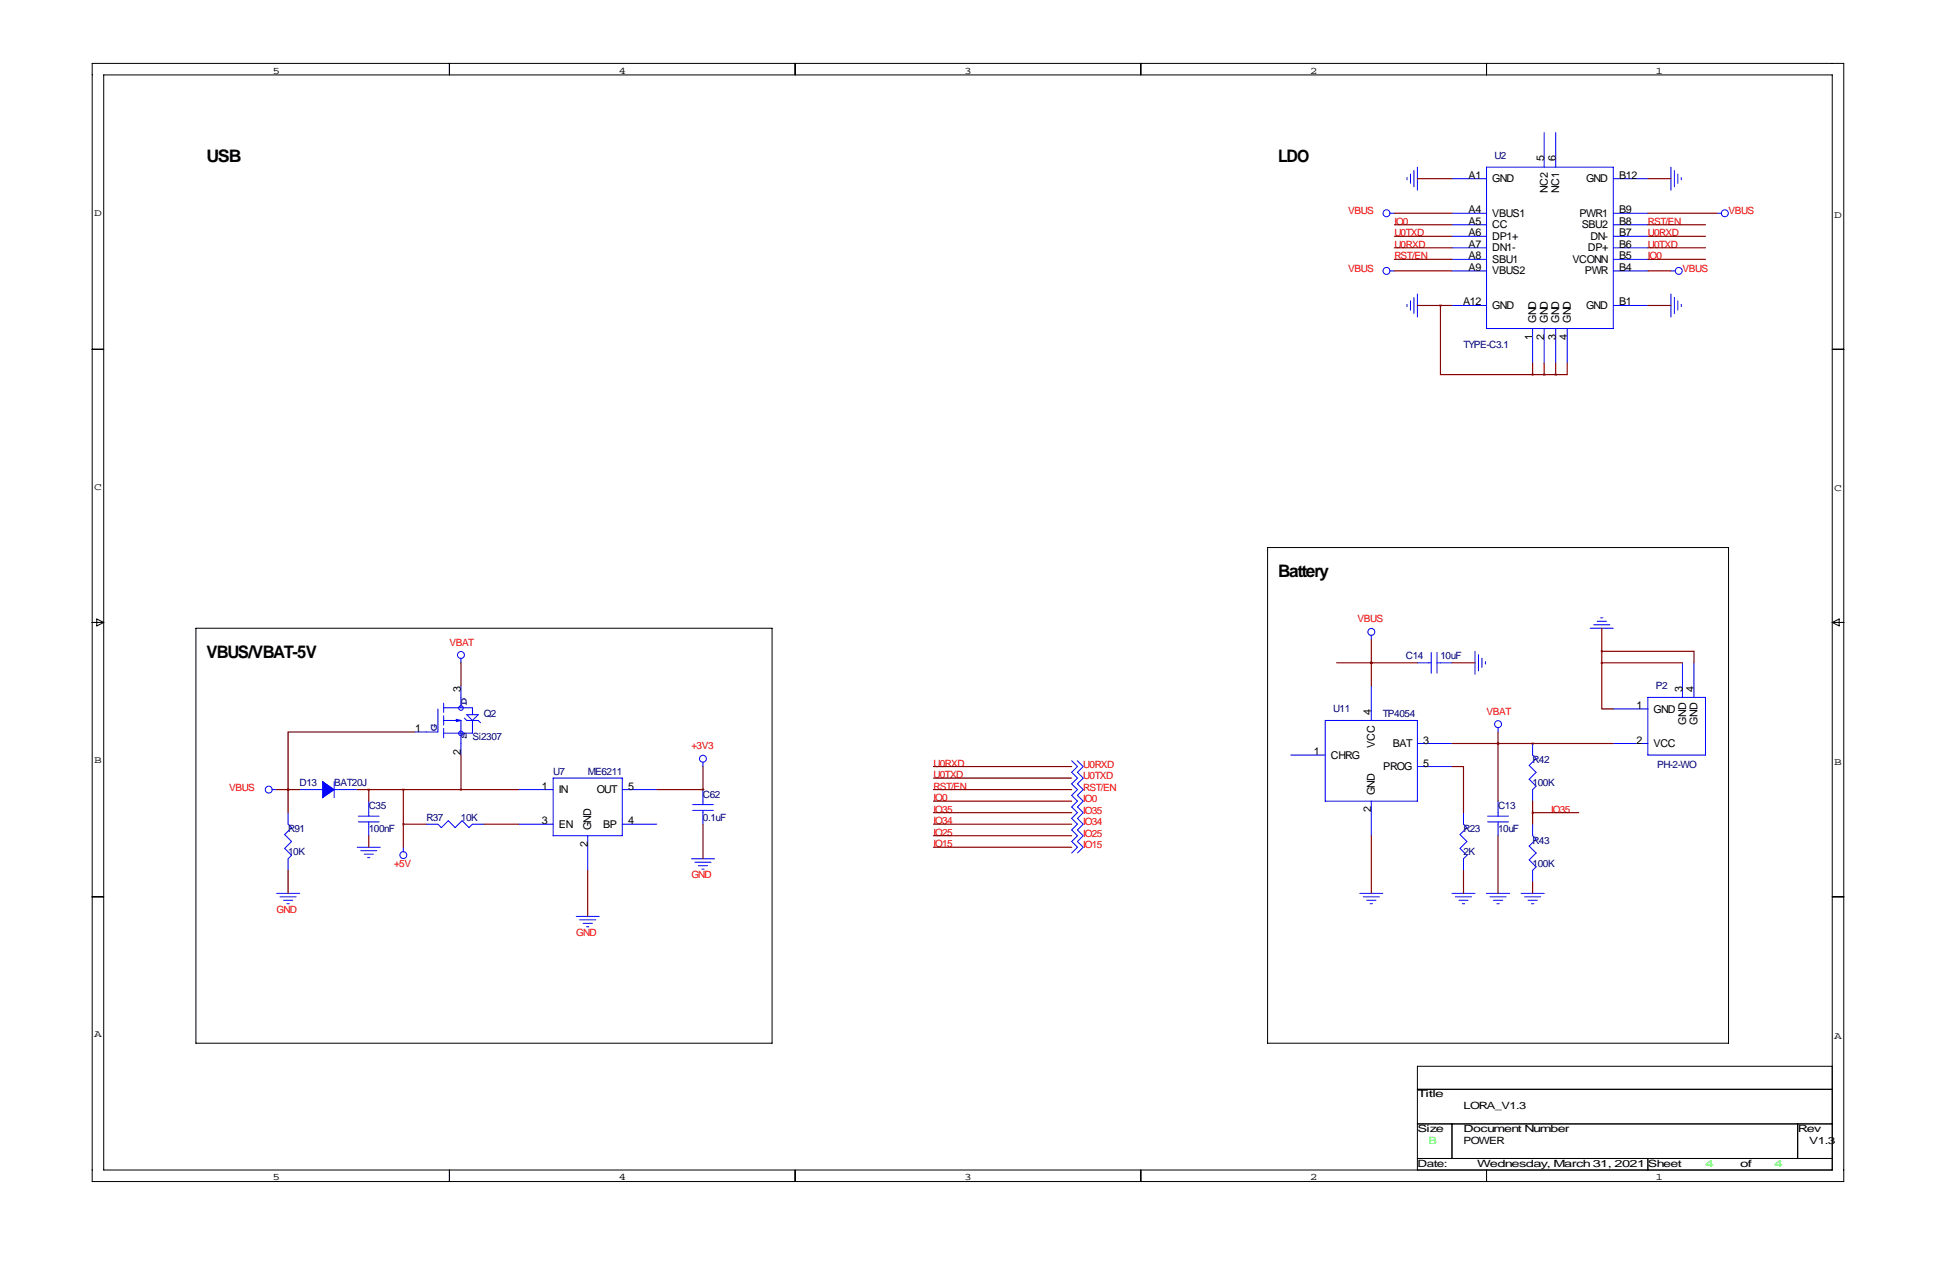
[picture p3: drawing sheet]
<svg xmlns="http://www.w3.org/2000/svg" width="432mm" height="279mm" viewBox="0 0 432 279" stroke-linecap="round" stroke-linejoin="round" font-family="sans-serif">
<g fill="none" stroke="#000" stroke-width=".22">
<path d="M20.3 14h386.1v246.3h-386.1zM22.9 16.5h381v241.3h-381zM99.1 14v2.5M175.3 14v2.5M251.5 14v2.5M327.7 14v2.5M20.3 77h2.6M403.9 77h2.5M20.3 137.2h2.6M21.3 136.4l1.6 .8-1.6 .7zM43.2 138.4h127v91.5h-127zM279.4 120.7h101.6v109.2h-101.6z"/>
<path d="M403.9 137.2h2.5M403.9 137.2l1.5-.8v1.5zM20.3 197.6h2.6M403.9 197.6h2.5M403.9 234.9h-91.5v22.9M99.1 257.8v2.5M175.3 257.8v2.5M251.5 257.8v2.5M312.4 240h91.5M312.4 247.6h91.5M312.4 255.3h91.5M320 247.6v7.7"/>
<path d="M327.7 257.8v2.5M363.2 255.3v2.5M396.2 247.6v7.7"/>
</g>
<g fill="none" stroke="#00f" stroke-width=".22">
<path d="M310.1 39.1v.5M310.9 38.4v2M311.7 37.6v3.5M312.4 36.8v5.1M320 39.4h7.7M327.7 36.8h27.9v35.6h-27.9zM340.4 29.2v7.6M342.9 29.2v7.6M355.6 39.4h7.6M368.3 36.8v5.1M369.1 37.6v3.5M369.8 38.4v2"/>
<path d="M370.6 39.1v.5M306.3 47h1M306.3 59.7h1M320 47h7.7M320 49.5h7.7M320 52.1h7.7M320 54.6h7.7M320 57.2h7.7M320 59.7h7.7M355.6 47h7.6M355.6 49.5h7.6M355.6 52.1h7.6"/>
<path d="M355.6 54.6h7.6M355.6 57.2h7.6M355.6 59.7h7.6M368.3 59.7h1M378.5 47h1M310.1 67.1v.5M310.9 66.3v2M311.7 65.5v3.6M312.4 64.8v5M320 67.3h7.7M337.8 72.4v7.6M340.4 72.4v7.6"/>
<path d="M342.9 72.4v7.6M345.4 72.4v7.6M355.6 67.3h7.6M368.3 64.8v5M369.1 65.5v3.6M369.8 66.3v2M370.6 67.1v.5M302.3 140v1M350.5 138.4h5.1M351.3 137.7h3.5M352 136.9h2.1M352.8 136.1h.5"/>
<path d="M96.5 156.2v5.1h-5.1M97.8 158.8h3.8M97.8 154.9v2.1M97.8 157.7v2.1M97.8 156h6.3v1.5M100.6 158.5l1 .3-1 .2zM101.6 145v1M101.6 151.1v4.9M101.6 158.8v7.6M102.4 158.2l.5 .6h2.5l.5 .5M102.9 157.5h2.5l-1.3 1.3zM104.1 158.8v2.7h-6.3"/>
<path d="M292.1 158.8h20.3v17.7h-20.3zM302.3 151.1v7.7M312.4 146h3.1M315.5 143.8v4.5M316.7 146h3.3M316.7 143.8v4.5M325.1 143.5v5.1M325.9 144.3v3.5M326.6 145v2.1M327.4 145.8v.5M355.6 156.2h7.6M363.2 153.7h12.7v12.7h-12.7z"/>
<path d="M370.8 146v7.7M373.4 146v7.7M59.9 174h1.1M63.5 179.1v2.5l.8 .8-1.6 1.5 1.6 1.5-1.6 1.5 1.6 1.6-.8 .7v2.6M66 174h5.1M73.7 172.2v3.6M73.7 174h5M79 179.8h4.6M81.3 176.5v3.3M97.8 160.5v2.1M114.3 174h7.6M121.9 171.4h15.3v12.7h-15.3z"/>
<path d="M137.2 174h7.6M152.7 177.3h4.5M152.7 178.6h4.5M154.9 167.9v1M154.9 174v3.3M154.9 178.6v3M236.2 167.6l1.3 1.3-1.3 1.3 1.3 1.2-1.3 1.3 1.3 1.3-1.3 1.3 1.3 1.2-1.3 1.3 1.3 1.3-1.3 1.2 1.3 1.3-1.3 1.3 1.3 1.2-1.3 1.3 1.3 1.3-1.3 1.3M237.5 167.6l1.3 1.3-1.3 1.3 1.3 1.2-1.3 1.3 1.3 1.3-1.3 1.3 1.3 1.2-1.3 1.3 1.3 1.3-1.3 1.2 1.3 1.3-1.3 1.3 1.3 1.2-1.3 1.3 1.3 1.3-1.3 1.3M284.5 166.4h7.6M302.3 176.5v7.6M312.4 163.8h7.6M312.4 168.9h7.6"/>
<path d="M322.6 179.1v2.5l.7 .8-1.5 1.5 1.5 1.5-1.5 1.5 1.5 1.6-.7 .7v2.6M327.9 179.8h4.6M330.2 160.3v1M330.2 176.5v3.3M337.8 163.8v2.6l.8 .7-1.5 1.6 1.5 1.5-1.5 1.5 1.5 1.5-.8 .8v2.5M355.6 163.8h7.6M61 196.8h5M61.7 197.6h3.6M62.5 198.4h2M63.2 199.1h.6M78.7 186.7h5.1M79 181.1h4.6"/>
<path d="M79.5 187.5h3.6M80.3 188.2h2M81 189h.5M81.3 181.1v3M88.9 186.7v1M94 181.6h2.5l.8 .8 1.5-1.6 1.5 1.6 1.6-1.6 1.5 1.6 .7-.8h2.6M114.3 181.6h7.6M129.5 184.1v7.7M137.2 181.6h7.6M152.4 189.2h5.1M153.2 190h3.5M153.9 190.8h2.1"/>
<path d="M154.7 191.5h.5M299.7 196.8h5.1M300.5 197.6h3.5M301.2 198.4h2.1M302 199.1h.5M320 196.8h5.1M320.8 197.6h3.6M321.6 198.4h2M322.3 199.1h.5M327.7 196.8h5M327.9 181.1h4.6M328.4 197.6h3.6"/>
<path d="M329.2 198.4h2M329.9 199.1h.6M330.2 181.1v3M335.3 196.8h5.1M336 197.6h3.6M336.8 198.4h2M337.6 199.1h.5M337.8 181.6v2.5l.8 .8-1.5 1.5 1.5 1.6-1.5 1.5 1.5 1.5-.8 .8v2.5M127 201.9h5.1M127.8 202.7h3.5M128.5 203.5h2.1M129.3 204.2h.5"/>
<circle cx="305.6" cy="47" r=".76"/>
<circle cx="305.6" cy="59.7" r=".76"/>
<circle cx="370" cy="59.7" r=".76"/>
<circle cx="380.2" cy="47" r=".76"/>
<circle cx="302.3" cy="139.2" r=".76"/>
<circle cx="101.6" cy="156" r=".51"/>
<circle cx="101.6" cy="144.3" r=".76"/>
<circle cx="330.2" cy="159.6" r=".76"/>
<circle cx="59.2" cy="174" r=".76"/>
<circle cx="101.6" cy="161.6" r=".51"/>
<circle cx="154.9" cy="167.2" r=".76"/>
<circle cx="88.9" cy="188.4" r=".76"/>
</g>
<path d="M71.1 172.2l2.6 1.8-2.6 1.8z" fill="#00f" stroke="#00f" stroke-width=".22"/>
<g fill="none" stroke="#800000" stroke-width=".25">
<path d="M312.4 39.4h7.6M363.2 39.4h5.1M307.3 52.1h12.7M307.3 54.6h12.7M307.3 49.5h12.7M307.3 57.2h12.7M307.3 47h12.7M307.3 59.7h12.7M363.2 52.1h12.7M363.2 54.6h12.7M363.2 49.5h12.7M363.2 57.2h12.7"/>
<path d="M363.2 47h15.3M363.2 59.7h5.1M312.4 67.3h7.6M317.5 67.3v15.2h20.3M363.2 67.3h5.1M337.8 80v2.5M337.8 82.5h5.1M340.4 80v2.5M342.9 80v2.5M345.4 80v2.5h-2.5M353.1 138.4v7.6M101.6 146v5.1"/>
<path d="M294.6 146h17.8M302.3 146h.1M302.3 141v10.1M320 146h5.1M353.1 146v10.2h2.5M353.1 143.5h20.3v2.5M353.1 146h17.7M61 174h5M63.5 174h.1M63.5 174v5.1M78.7 174h35.6M81.3 174v2.5"/>
<path d="M88.9 174v12.7M91.4 161.3h-27.9v12.7M101.6 166.4v7.6M144.8 174h10.1M154.9 174h.1M154.9 168.9v5.1M205.7 174h30.5M205.7 179.1h30.5M205.7 171.4h30.5M205.7 168.9h30.5M205.7 176.5h30.5M320 168.9h2.6v10.2"/>
<path d="M320 163.8h35.6M330.2 163.8h.1M330.2 161.3v15.2M337.8 163.8h.1M337.8 176.5v5.1M337.8 179.1h10.2M63.5 191.8v5M81.3 184.1v2.6M88.9 181.6h5.1M106.7 181.6h7.6M129.5 191.8v10.1M154.9 181.6v7.6"/>
<path d="M205.7 181.6h30.5M205.7 184.1h30.5M205.7 186.7h30.5M302.3 184.1v12.7M322.6 191.8v5M330.2 184.1v12.7M337.8 194.3v2.5"/>
</g>
<path d="M154.9 174a.05 .05 0 0 0 .1 0 .05 .05 0 0 0-.1 0zM302.2 146.1a.05 .05 0 0 0 .1 0 .05 .05 0 0 0-.1 0zM353 143.5a.05 .05 0 0 0 .1 0 .05 .05 0 0 0-.1 0zM353 146.1a.05 .05 0 0 0 .1 0 .05 .05 0 0 0-.1 0zM340.3 82.6a.05 .05 0 0 0 .1 0 .05 .05 0 0 0-.1 0zM302.2 146.1a.05 .05 0 0 0 .1 0 .05 .05 0 0 0-.1 0z" fill="#800000" stroke="#800000" stroke-width=".51"/>
<g font-size="3.8">
<text x="45.5" y="35.8">USB</text>
<text x="281.7" y="35.8">LDO</text>
<text x="281.7" y="127.2">Battery</text>
<text x="45.5" y="145">VBUS/VBAT-5V</text>
</g>
<g font-size="2.4">
<text x="340.4" y="35.6" transform="rotate(-90 340.4 35.6)">5</text>
<text x="342.9" y="35.6" transform="rotate(-90 342.9 35.6)">6</text>
<text x="323.7" y="39.4">A1</text>
<text x="328.9" y="40.2">GND</text>
<text x="349.6" y="40.2">GND</text>
<text x="356.9" y="39.4">B12</text>
<text x="323.7" y="47">A4</text>
<text x="328.9" y="47.8">VBUS1</text>
<text x="341.2" y="42.4" transform="rotate(-90 341.2 42.4)">NC2</text>
<text x="343.7" y="42.4" transform="rotate(-90 343.7 42.4)">NC1</text>
<text x="348.1" y="47.8">PWR1</text>
<text x="356.9" y="47">B9</text>
<text x="323.7" y="49.5">A5</text>
<text x="323.7" y="52.1">A6</text>
<text x="328.9" y="50.3">CC</text>
<text x="328.9" y="52.9">DP1+</text>
<text x="348.6" y="50.3">SBU2</text>
<text x="350.6" y="52.9">DN-</text>
<text x="356.9" y="52.1">B7</text>
<text x="356.9" y="49.5">B8</text>
<text x="323.7" y="54.6">A7</text>
<text x="323.7" y="57.2">A8</text>
<text x="323.7" y="59.7">A9</text>
<text x="328.9" y="55.4">DN1-</text>
<text x="328.9" y="57.9">SBU1</text>
<text x="346.6" y="57.9">VCONN</text>
<text x="350" y="55.4">DP+</text>
<text x="356.9" y="59.7">B4</text>
<text x="356.9" y="57.2">B5</text>
<text x="356.9" y="54.6">B6</text>
<text x="328.9" y="60.5">VBUS2</text>
<text x="349.4" y="60.5">PWR</text>
<text x="322.5" y="67.3">A12</text>
<text x="328.9" y="68.1">GND</text>
<text x="338.6" y="71.1" transform="rotate(-90 338.6 71.1)">GND</text>
<text x="341.2" y="71.1" transform="rotate(-90 341.2 71.1)">GND</text>
<text x="343.7" y="71.1" transform="rotate(-90 343.7 71.1)">GND</text>
<text x="346.2" y="71.1" transform="rotate(-90 346.2 71.1)">GND</text>
<text x="349.6" y="68.1">GND</text>
<text x="356.9" y="67.3">B1</text>
<text x="337.8" y="74.9" transform="rotate(-90 337.8 74.9)">1</text>
<text x="340.4" y="74.9" transform="rotate(-90 340.4 74.9)">2</text>
<text x="342.9" y="74.9" transform="rotate(-90 342.9 74.9)">3</text>
<text x="345.4" y="74.9" transform="rotate(-90 345.4 74.9)">4</text>
<text x="101.6" y="152.4" transform="rotate(-90 101.6 152.4)">3</text>
<text x="370.8" y="152.4" transform="rotate(-90 370.8 152.4)">3</text>
<text x="373.4" y="152.4" transform="rotate(-90 373.4 152.4)">4</text>
<text x="91.5" y="161.3">1</text>
<text x="302.3" y="157.5" transform="rotate(-90 302.3 157.5)">4</text>
<text x="360.7" y="156.2">1</text>
<text x="364.5" y="157">GND</text>
<text x="371.6" y="159.7" transform="rotate(-90 371.6 159.7)">GND</text>
<text x="374.2" y="159.7" transform="rotate(-90 374.2 159.7)">GND</text>
<text x="101.6" y="166.3" transform="rotate(-90 101.6 166.3)">2</text>
<text x="289.6" y="166.4">1</text>
<text x="293.4" y="167.2">CHRG</text>
<text x="303.1" y="164.7" transform="rotate(-90 303.1 164.7)">VCC</text>
<text x="307" y="164.6">BAT</text>
<text x="313.7" y="163.8">3</text>
<text x="360.7" y="163.8">2</text>
<text x="364.5" y="164.6">VCC</text>
<text x="119.4" y="174">1</text>
<text x="138.4" y="174">5</text>
<text x="304.9" y="169.7">PROG</text>
<text x="313.7" y="168.9">5</text>
<text x="123.2" y="174.8">IN</text>
<text x="131.6" y="174.8">OUT</text>
<text x="302.3" y="179" transform="rotate(-90 302.3 179)">2</text>
<text x="303.1" y="175.3" transform="rotate(-90 303.1 175.3)">GND</text>
<text x="119.4" y="181.6">3</text>
<text x="123.2" y="182.4">EN</text>
<text x="130.3" y="182.9" transform="rotate(-90 130.3 182.9)">GND</text>
<text x="132.9" y="182.4">BP</text>
<text x="138.4" y="181.6">4</text>
<text x="129.5" y="186.6" transform="rotate(-90 129.5 186.6)">2</text>
</g>
<g font-size="2.2">
<text x="60.1" y="16.3">5</text>
<text x="136.3" y="16.3">4</text>
<text x="212.5" y="16.3">3</text>
<text x="288.7" y="16.3">2</text>
<text x="364.9" y="16.3">1</text>
<text x="20.7" y="47.5">D</text>
<text x="404.3" y="48">D</text>
<text x="20.7" y="107.9">C</text>
<text x="404.3" y="108.2">C</text>
<text x="20.7" y="168.1">B</text>
<text x="404.3" y="168.7">B</text>
<text x="20.7" y="228.6">A</text>
<text x="404.3" y="228.9">A</text>
<text x="312.4" y="241.8">Title</text>
<text x="322.6" y="244.3">LORA_V1.3</text>
<text x="312.4" y="249.4">Size</text>
<text x="322.6" y="252">POWER</text>
<text x="322.6" y="249.4">Document Number</text>
<text x="396.2" y="249.4">Rev</text>
<text x="398.8" y="252">V1.3</text>
<text x="312.4" y="257">Date:</text>
<text x="325.6" y="257">Wednesday, March 31, 2021</text>
<text x="363.2" y="257">Sheet</text>
<text x="383.5" y="257">of</text>
<text x="60.1" y="260.1">5</text>
<text x="136.3" y="260.1">4</text>
<text x="212.5" y="260.1">3</text>
<text x="288.7" y="260.1">2</text>
<text x="364.9" y="260.1">1</text>
</g>
<g font-size="2.2" fill="#000080">
<text x="329.4" y="35.1">U2</text>
<text x="322.6" y="76.7">TYPE-C3.1</text>
<text x="309.9" y="145.3">C14</text>
<text x="317.5" y="145.3">10uF</text>
<text x="102.9" y="155.4" transform="rotate(-90 102.9 155.4)">D</text>
<text x="365" y="151.9">P2</text>
<text x="96.3" y="161" transform="rotate(-90 96.3 161)">G</text>
<text x="106.7" y="158">Q2</text>
<text x="293.9" y="157">U11</text>
<text x="304.8" y="158">TP4054</text>
<text x="102.9" y="162.8" transform="rotate(-90 102.9 162.8)">S</text>
<text x="104.1" y="163.1">Si2307</text>
<text x="66" y="173.2">D13</text>
<text x="73.7" y="173.2">BAT20J</text>
<text x="121.9" y="170.7">U7</text>
<text x="129.5" y="170.7">ME6211</text>
<text x="337.8" y="168.1">R42</text>
<text x="337.8" y="173.2">100K</text>
<text x="365.3" y="169.2">PH-2-WO</text>
<text x="81.3" y="178.3">C35</text>
<text x="154.9" y="175.8">C62</text>
<text x="330.2" y="178.3">C13</text>
<text x="63.5" y="183.4">R91</text>
<text x="81.3" y="183.4">100nF</text>
<text x="94" y="180.8">R37</text>
<text x="101.6" y="180.8">10K</text>
<text x="154.9" y="180.8">0.1uF</text>
<text x="322.6" y="183.4">R23</text>
<text x="330.2" y="183.4">10uF</text>
<text x="337.8" y="185.9">R43</text>
<text x="63.5" y="188.5">10K</text>
<text x="322.6" y="188.5">2K</text>
<text x="337.8" y="191">100K</text>
</g>
<g font-size="2.2" fill="#f00">
<text x="297.2" y="47.2">VBUS</text>
<text x="381" y="47.2">VBUS</text>
<text x="307.3" y="52.1">U0TXD</text>
<text x="307.3" y="49.5">IO0</text>
<text x="363.2" y="52.1">U0RXD</text>
<text x="363.2" y="49.5">RST/EN</text>
<text x="297.2" y="59.9">VBUS</text>
<text x="307.3" y="54.6">U0RXD</text>
<text x="307.3" y="57.2">RST/EN</text>
<text x="363.2" y="54.6">U0TXD</text>
<text x="363.2" y="57.2">IO0</text>
<text x="370.8" y="59.9">VBUS</text>
<text x="299.2" y="137.2">VBUS</text>
<text x="99.1" y="142.2">VBAT</text>
<text x="327.7" y="157.5">VBAT</text>
<text x="152.4" y="165.1">+3V3</text>
<text x="205.7" y="171.4">U0TXD</text>
<text x="205.7" y="168.9">U0RXD</text>
<text x="205.7" y="174">RST/EN</text>
<text x="238.8" y="171.7">U0TXD</text>
<text x="238.8" y="169.2">U0RXD</text>
<text x="50.5" y="174.2">VBUS</text>
<text x="205.7" y="179.1">IO35</text>
<text x="205.7" y="176.5">IO0</text>
<text x="238.8" y="174.2">RST/EN</text>
<text x="238.8" y="176.8">IO0</text>
<text x="238.8" y="179.3">IO35</text>
<text x="341.9" y="179.1">IO35</text>
<text x="205.7" y="184.1">IO25</text>
<text x="205.7" y="181.6">IO34</text>
<text x="238.8" y="181.9">IO34</text>
<text x="238.8" y="184.4">IO25</text>
<text x="86.9" y="191">+5V</text>
<text x="205.7" y="186.7">IO15</text>
<text x="238.8" y="186.9">IO15</text>
<text x="152.4" y="193.5">GND</text>
<text x="61" y="201.2">GND</text>
<text x="127" y="206.2">GND</text>
</g>
<g font-size="2.2" fill="#0f0">
<text x="315" y="252">B</text>
<text x="375.9" y="257">4</text>
<text x="391.2" y="257">4</text>
</g>
</svg>
